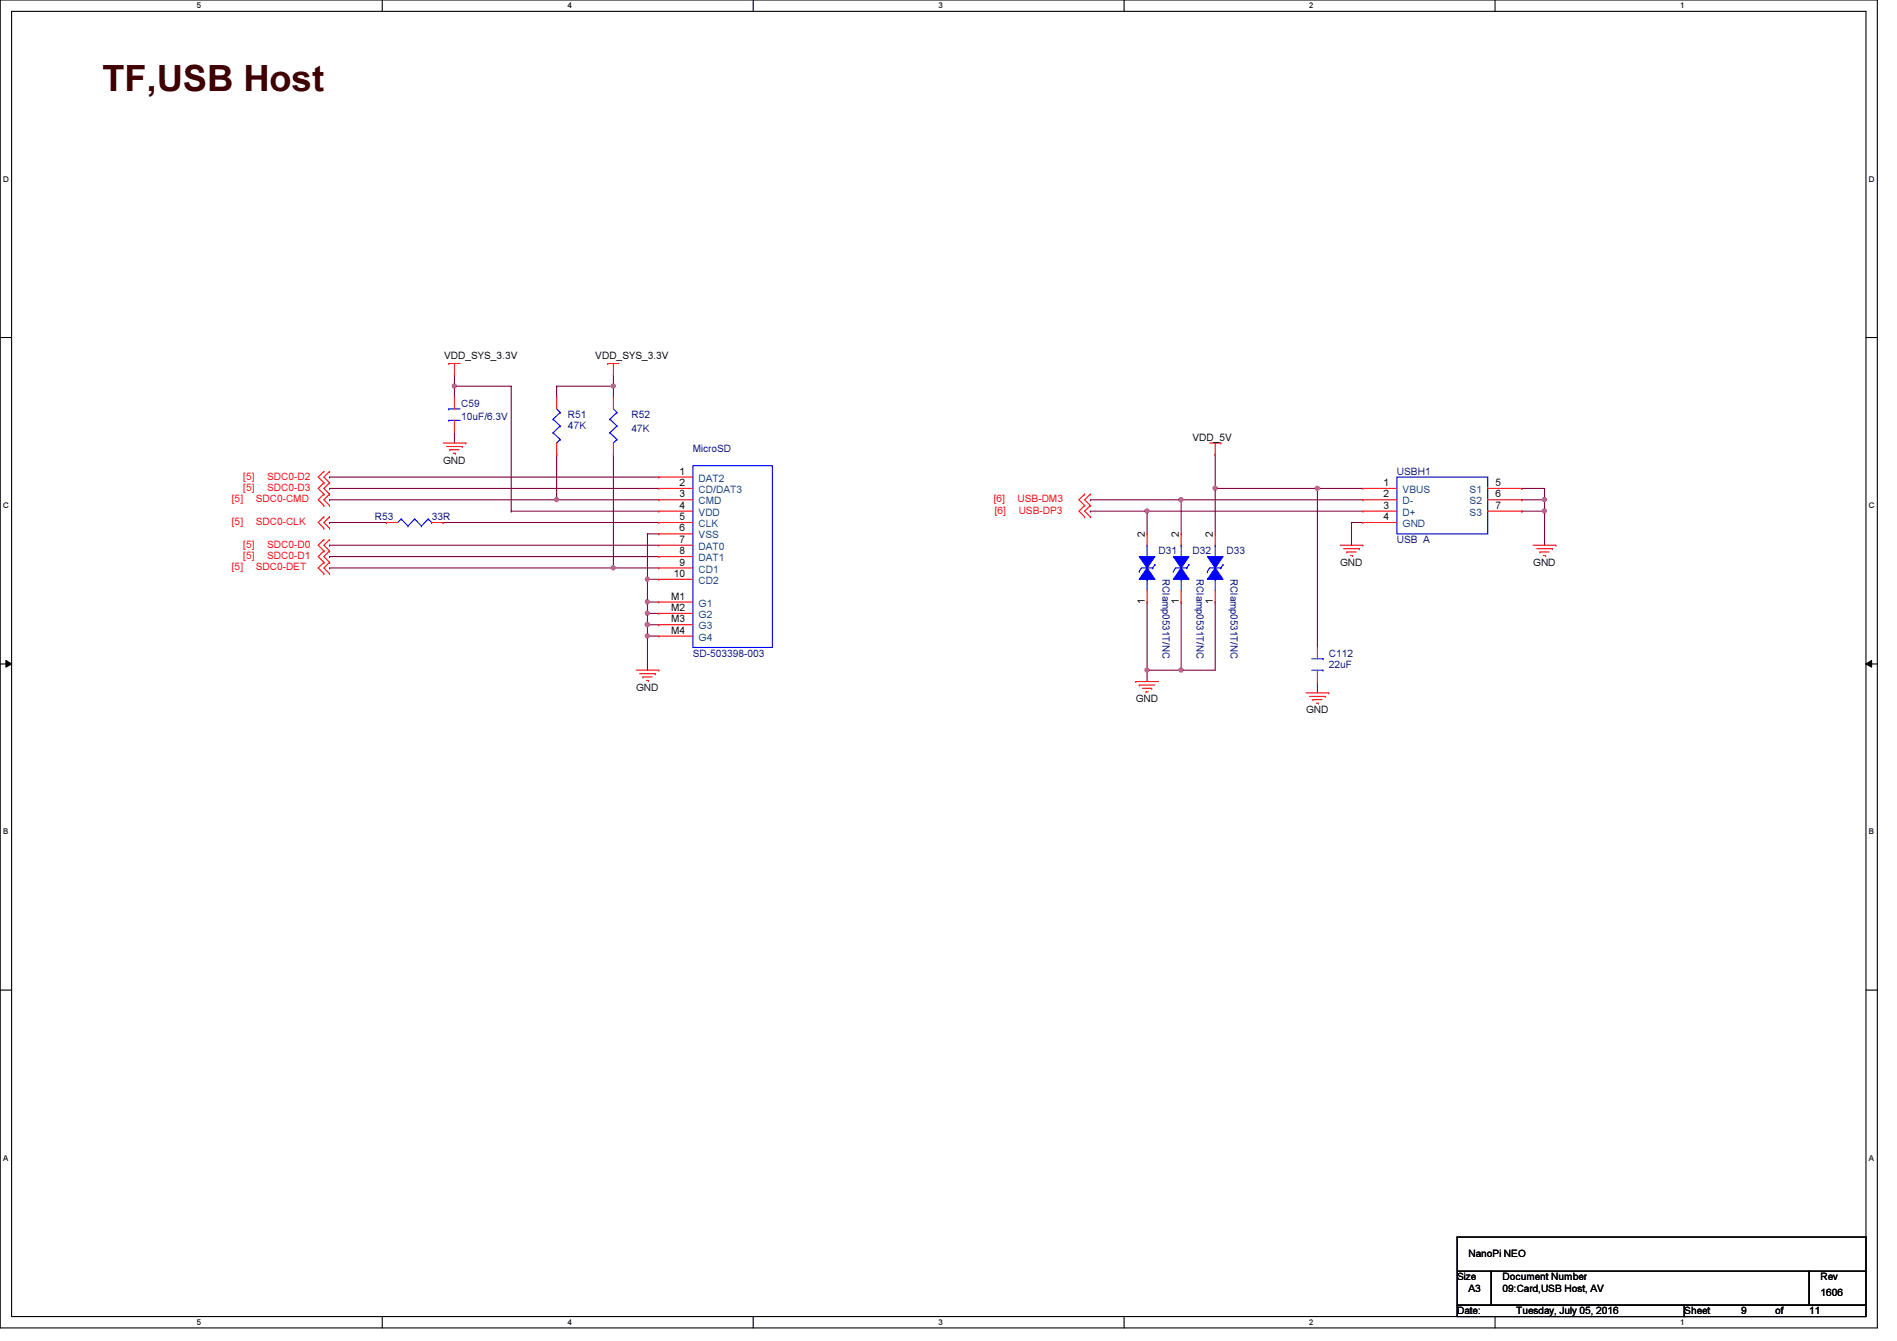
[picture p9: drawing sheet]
<svg xmlns="http://www.w3.org/2000/svg" width="297mm" height="210mm" viewBox="0 0 297 210" stroke-linecap="round" stroke-linejoin="round" font-family="sans-serif">
<path d="M0 0h294v207.9h-294zM1.8 1.8h290.4v204.3h-290.4z" fill="none" stroke="#000" stroke-width=".17"/>
<g fill="#fff">
<path d="M30.8 .2h.7v1.4h-.7z"/>
<path d="M30.8 206.2h.7v1.4h-.7z"/>
</g>
<path d="M59.9 0v1.8M59.9 206.1v1.8" fill="none" stroke="#000" stroke-width=".17"/>
<g fill="#fff">
<path d="M88.9 .2h.6v1.4h-.6z"/>
<path d="M88.9 206.2h.6v1.4h-.6z"/>
</g>
<path d="M117.9 0v1.8M117.9 206.1v1.8" fill="none" stroke="#000" stroke-width=".17"/>
<g fill="#fff">
<path d="M146.9 .2h.7v1.4h-.7z"/>
<path d="M146.9 206.2h.7v1.4h-.7z"/>
</g>
<path d="M176 0v1.8M176 206.1v1.8" fill="none" stroke="#000" stroke-width=".17"/>
<g fill="#fff">
<path d="M205 .2h.7v1.4h-.7z"/>
<path d="M205 206.2h.7v1.4h-.7z"/>
</g>
<path d="M234.1 0v1.8M234.1 206.1v1.8" fill="none" stroke="#000" stroke-width=".17"/>
<g fill="#fff">
<path d="M263.1 .2h.7v1.4h-.7z"/>
<path d="M263.1 206.2h.7v1.4h-.7z"/>
<path d="M.5 27.3h.9v1.4h-.9z"/>
<path d="M292.6 27.3h.9v1.4h-.9z"/>
<path d="M.5 78.4h.9v1.4h-.9z"/>
<path d="M292.6 78.4h.9v1.4h-.9z"/>
</g>
<path d="M0 52.8h1.8M292.2 52.8h1.8" fill="none" stroke="#000" stroke-width=".17"/>
<g fill="#fff">
<path d="M.5 129.5h.8v1.4h-.8z"/>
<path d="M292.6 129.5h.9v1.4h-.9z"/>
</g>
<path d="M0 103.9h1.8M292.2 103.9h1.8" fill="none" stroke="#000" stroke-width=".17"/>
<path d="M.9 103.4l.9 .5-.9 .5zM292.2 103.9l.9-.5v1z" fill="#000"/>
<path d="M.9 103.4l.9 .5-.9 .5zM292.2 103.9l.9-.5v1z" fill="none" stroke="#000" stroke-width=".16"/>
<g fill="#fff">
<path d="M.5 180.5h.8v1.4h-.8z"/>
<path d="M292.6 180.5h.9v1.4h-.9z"/>
</g>
<path d="M0 155h1.8M292.2 155h1.8" fill="none" stroke="#000" stroke-width=".17"/>
<g fill="none" stroke="#800040" stroke-width=".17">
<path d="M51.6 74.7h.1M51.6 78.2h.1M51.6 74.7h51.6M51.6 78.2h51.6M71.2 67.6h.1M71.2 67.6v1.7M87.2 78.2h.1M51.6 85.3h.1M51.6 87.1h.1M51.6 85.3h51.6M51.6 87.1h51.6M96.1 88.9h.1"/>
<path d="M96.1 88.9h7.1"/>
</g>
<circle cx="87.1" cy="78.2" r=".32" fill="#f0f"/>
<circle cx="87.1" cy="78.2" r=".32" fill="none" stroke="#f0f" stroke-width=".17"/>
<g fill="none" stroke="#800040" stroke-width=".17">
<path d="M51.6 76.5h.1M51.6 76.5h51.6M71.2 60.5h.1M71.2 60.5v1.7M87.2 71.1h.1M87.2 71.1v7.1M96.1 71.1h.1M96.1 60.5h.1M96.1 60.5v1.7M96.1 71.1v17.8M51.6 81.8h.1M51.6 81.8h8.9"/>
<path d="M69.4 81.8h.1M69.4 81.8h33.8M80 80h.1M80 80h23.2"/>
</g>
<circle cx="71.1" cy="60.4" r=".32" fill="#f0f"/>
<circle cx="71.1" cy="60.4" r=".32" fill="none" stroke="#f0f" stroke-width=".17"/>
<path d="M71.2 60.5h.1M71.2 60.5h8.8M80 60.5h.1M80 60.5v19.5M101.4 83.6h.1M101.4 90.7h.1M101.4 94.2h.1M101.4 83.6h1.8M101.4 83.6v7.1M101.4 94.2v1.8M101.4 90.7h1.8" fill="none" stroke="#800040" stroke-width=".17"/>
<circle cx="101.4" cy="94.2" r=".32" fill="#f0f"/>
<circle cx="101.4" cy="94.2" r=".32" fill="none" stroke="#f0f" stroke-width=".17"/>
<path d="M101.4 94.2h.1M101.4 96h.1M101.4 94.2h1.8M101.4 96h1.8" fill="none" stroke="#800040" stroke-width=".17"/>
<circle cx="101.4" cy="96" r=".32" fill="#f0f"/>
<circle cx="101.4" cy="96" r=".32" fill="none" stroke="#f0f" stroke-width=".17"/>
<path d="M101.4 96h.1M101.4 97.8h.1M101.4 96v1.8M101.4 97.8h1.8" fill="none" stroke="#800040" stroke-width=".17"/>
<circle cx="101.4" cy="97.8" r=".32" fill="#f0f"/>
<circle cx="101.4" cy="97.8" r=".32" fill="none" stroke="#f0f" stroke-width=".17"/>
<path d="M101.4 99.6h.1M101.4 99.6v5.3" fill="none" stroke="#800040" stroke-width=".17"/>
<circle cx="101.4" cy="99.5" r=".32" fill="#f0f"/>
<circle cx="101.4" cy="99.5" r=".32" fill="none" stroke="#f0f" stroke-width=".17"/>
<path d="M51.6 88.9h.1M51.6 88.9h44.5M101.4 99.6h.1M101.4 99.6h1.8" fill="none" stroke="#800040" stroke-width=".17"/>
<circle cx="96" cy="88.9" r=".32" fill="#f0f"/>
<circle cx="96" cy="88.9" r=".32" fill="none" stroke="#f0f" stroke-width=".17"/>
<path d="M87.2 60.5h.1M87.2 60.5v1.7M87.2 60.5h8.9" fill="none" stroke="#800040" stroke-width=".17"/>
<circle cx="96" cy="60.4" r=".32" fill="#f0f"/>
<circle cx="96" cy="60.4" r=".32" fill="none" stroke="#f0f" stroke-width=".17"/>
<path d="M101.4 90.7h.1M101.4 90.7v3.5" fill="none" stroke="#800040" stroke-width=".17"/>
<circle cx="101.4" cy="90.7" r=".32" fill="#f0f"/>
<circle cx="101.4" cy="90.7" r=".32" fill="none" stroke="#f0f" stroke-width=".17"/>
<path d="M101.4 97.8h.1M101.4 97.8v1.8" fill="none" stroke="#800040" stroke-width=".17"/>
<circle cx="101.4" cy="97.8" r=".32" fill="#f0f"/>
<circle cx="101.4" cy="97.8" r=".32" fill="none" stroke="#f0f" stroke-width=".17"/>
<path d="M96.1 58.7h.1M96.1 58.7v1.8M206.3 76.5h.1M206.3 76.5h7.1M206.3 76.5v24.8" fill="none" stroke="#800040" stroke-width=".17"/>
<circle cx="206.3" cy="76.4" r=".32" fill="#f0f"/>
<circle cx="206.3" cy="76.4" r=".32" fill="none" stroke="#f0f" stroke-width=".17"/>
<path d="M185 78.2h.1M185 78.2h28.4" fill="none" stroke="#800040" stroke-width=".17"/>
<circle cx="184.9" cy="78.2" r=".32" fill="#f0f"/>
<circle cx="184.9" cy="78.2" r=".32" fill="none" stroke="#f0f" stroke-width=".17"/>
<path d="M179.6 80h.1M179.6 80h33.8" fill="none" stroke="#800040" stroke-width=".17"/>
<circle cx="179.6" cy="80" r=".32" fill="#f0f"/>
<circle cx="179.6" cy="80" r=".32" fill="none" stroke="#f0f" stroke-width=".17"/>
<g fill="none" stroke="#800040" stroke-width=".17">
<path d="M238.3 76.5h.1M238.3 78.2h.1M238.3 76.5h3.5M238.3 78.2h3.5M241.8 76.5h.1M241.8 78.2h.1M241.8 76.5v3.5h-3.5M211.6 81.8h.1M211.6 81.8h1.8M211.6 81.8v3.5M238.3 80h.1M206.3 106.7h.1"/>
<path d="M206.3 106.7v1.8"/>
</g>
<circle cx="241.8" cy="78.2" r=".32" fill="#f0f"/>
<circle cx="241.8" cy="78.2" r=".32" fill="none" stroke="#f0f" stroke-width=".17"/>
<path d="M241.8 80h.1M241.8 80v5.3" fill="none" stroke="#800040" stroke-width=".17"/>
<circle cx="241.8" cy="80" r=".32" fill="#f0f"/>
<circle cx="241.8" cy="80" r=".32" fill="none" stroke="#f0f" stroke-width=".17"/>
<path d="M190.3 71.1h.1M190.3 71.1v5.4" fill="none" stroke="#800040" stroke-width=".17"/>
<circle cx="190.3" cy="76.4" r=".32" fill="#f0f"/>
<circle cx="190.3" cy="76.4" r=".32" fill="none" stroke="#f0f" stroke-width=".17"/>
<path d="M179.6 104.9h.1M179.6 104.9v1.8" fill="none" stroke="#800040" stroke-width=".17"/>
<circle cx="179.6" cy="104.9" r=".32" fill="#f0f"/>
<circle cx="179.6" cy="104.9" r=".32" fill="none" stroke="#f0f" stroke-width=".17"/>
<path d="M185 94.2h.1M185 94.2v10.7h-5.4M179.6 104.9h.1" fill="none" stroke="#800040" stroke-width=".17"/>
<circle cx="184.9" cy="104.9" r=".32" fill="#f0f"/>
<circle cx="184.9" cy="104.9" r=".32" fill="none" stroke="#f0f" stroke-width=".17"/>
<g fill="none" stroke="#800040" stroke-width=".17">
<path d="M71.2 58.7h.1M71.2 58.7v1.8M170.7 78.2h.1M170.7 78.2h14.3M185 78.2h.1M185 78.2v5.4M190.3 76.5h.1M190.3 76.5h16M190.3 76.5v7.1M170.7 80h.1M170.7 80h8.9M179.6 94.2h.1"/>
<path d="M179.6 80h.1M179.6 80v3.6M179.6 94.2v10.7M190.3 94.2h.1M190.3 94.2v10.7h-5.3M185 104.9h.1"/>
</g>
<g fill="none" stroke="#f00" stroke-width=".17">
<path d="M70.3 56.9h.1M70.3 56.9h1.7M71.2 58.7h.1M71.2 56.9v1.8M95.2 56.9h.1M95.2 56.9h1.7M96.1 58.7h.1M96.1 56.9v1.8M50.7 77.3h.1M50.7 75.6h.1M50.7 79.1h.1M50.7 73.8h.1"/>
<path d="M50.7 75.6l-.9 .9 .9 .8M50.7 77.3l-.9 .9 .9 .9M50.7 73.8l-.9 .9 .9 .9M51.6 77.3h.1M51.6 75.6h.1M51.6 79.1h.1M51.6 73.8h.1M51.6 75.6l-.9 .9 .9 .8M51.6 77.3l-.9 .9 .9 .9M51.6 73.8l-.9 .9 .9 .9M69.4 69.3h3.5M69.9 69.9h2.5"/>
<path d="M70.4 70.4h.1M70.4 70.4h1.5M71 71h.3M71.3 71h.1M72.4 69.9h.1M72.9 69.3h.1M169.8 79.1h.1M169.8 77.3h.1M169.8 79.1l-.9 .9 .9 .9M169.8 77.3l-.9 .9 .9 .9M170.7 79.1h.1M170.7 77.3h.1"/>
<path d="M170.7 79.1l-.9 .9 .9 .9M170.7 77.3l-.9 .9 .9 .9M189.4 69.3h1.8M190.3 71.1h.1M190.3 69.3v1.8M191.2 69.3h.1M50.7 82.7h.1M50.7 80.9h.1M50.7 86.2h.1M50.7 84.5h.1M50.7 88h.1M50.7 89.8h.1"/>
<path d="M50.7 80.9l-.9 .9 .9 .9M50.7 84.5l-.9 .8 .9 .9M50.7 86.2l-.9 .9 .9 .9M50.7 88l-.9 .9 .9 .9M51.6 82.7h.1M51.6 80.9h.1M51.6 86.2h.1M51.6 84.5h.1M51.6 88h.1M51.6 89.8h.1M51.6 80.9l-.9 .9 .9 .9M51.6 84.5l-.9 .8 .9 .9"/>
<path d="M51.6 86.2l-.9 .9 .9 .9M51.6 88l-.9 .9 .9 .9M169.8 80.9h.1M170.7 80.9h.1M209.8 85.3h3.6M210.4 85.9h2.4M210.9 86.4h.1M210.9 86.4h1.4M211.5 87h.3M211.8 87h.1M212.8 85.9h.1M213.4 85.3h.1"/>
<path d="M240.1 85.3h3.5M240.6 85.9h2.5M241.1 86.4h.1M241.1 86.4h1.5M241.7 87h.3M242 87h.1M243.1 85.9h.1M243.6 85.3h.1M99.6 104.9h3.6M100.2 105.5h2.4M100.7 106h.1M100.7 106h1.4"/>
<path d="M101.2 106.5h.4M101.6 106.5h.1M102.6 105.5h.1M103.2 104.9h.1M177.8 106.7h.1M177.8 106.7h3.6M178.4 107.2h.1M178.4 107.2h2.4M178.9 107.7h1.4M179.4 108.3h.1M179.4 108.3h.4M180.3 107.7h.1"/>
<path d="M204.5 108.5h3.6M205.1 109h2.4M205.6 109.5h.1M205.6 109.5h1.4M206.1 110.1h.4M206.5 110.1h.1M207.5 109h.1M208.1 108.5h.1"/>
</g>
<path d="M228.2 199h5.3v5.3h-5.3zM228.2 193.6h.1M228.2 193.6v5.4M228.2 193.6h64M233.5 199h49.8v5.3h-49.8zM283.3 199h8.9v5.3h-8.9zM292.2 193.6h.1M292.2 199h.1M292.2 193.6v5.4M228.2 204.3h35.5v1.8h-35.5zM263.7 204.3h28.5v1.8h-28.5z" fill="none" stroke="#000" stroke-width=".17"/>
<path d="M189.4 88.9h1.8M190.3 90.7h.1M190.3 85.3h.1M190.3 85.3v1.8M190.3 90.7v1.8M191.2 88.9h.1" fill="none" stroke="#00f" stroke-width=".17"/>
<path d="M190.3 88.9l1.2 1.8h-2.4z" fill-rule="evenodd" fill="#00f"/>
<path d="M189.1 89.5h.1M189.4 88.9l-.3 .6M190.3 88.9l1.2 1.8h-2.4zM191.5 88.3h.1M191.5 88.3l-.3 .6" fill="none" stroke="#00f" stroke-width=".17"/>
<path d="M189.1 87.1h2.4l-1.2 1.8z" fill-rule="evenodd" fill="#00f"/>
<path d="M218.7 74.7h14.3v8.9h-14.3zM178.7 88.9h1.8M179.6 90.7h.1M179.6 85.3h.1M179.6 85.3v1.8M179.6 90.7v1.8M180.5 88.9h.1M189.1 87.1h2.4l-1.2 1.8z" fill="none" stroke="#00f" stroke-width=".17"/>
<g fill="none" stroke="#f00" stroke-width=".17">
<path d="M213.4 76.5h.1M213.4 78.2h.1M213.4 76.5h5.3M213.4 78.2h5.3M233 76.5h5.3M233 78.2h5.3M238.3 76.5h.1M238.3 78.2h.1M190.3 94.2h.1M190.3 83.6h.1M190.3 83.6v1.7M190.3 92.5v1.7"/>
<path d="M213.4 80h.1M213.4 81.8h.1M213.4 80h5.3M213.4 81.8h5.3M233 80h5.3M238.3 80h.1"/>
</g>
<path d="M179.6 88.9l1.2 1.8h-2.4z" fill-rule="evenodd" fill="#00f"/>
<path d="M178.4 89.5h.1M178.7 88.9l-.3 .6M179.6 88.9l1.2 1.8h-2.4zM180.8 88.3h.1M180.8 88.3l-.3 .6" fill="none" stroke="#00f" stroke-width=".17"/>
<path d="M178.4 87.1h2.4l-1.2 1.8z" fill-rule="evenodd" fill="#00f"/>
<path d="M70.3 64h.1M70.3 65.8h.1M70.3 64h1.7M70.3 65.8h1.7M108.5 72.9h12.4v28.4h-12.4zM178.4 87.1h2.4l-1.2 1.8zM184.1 88.9h1.7M185 90.7h.1M185 85.3h.1M185 85.3v1.8M185 90.7v1.8M185.8 88.9h.1" fill="none" stroke="#00f" stroke-width=".17"/>
<g fill="none" stroke="#f00" stroke-width=".17">
<path d="M71.2 62.2h.1M71.2 67.6h.1M71.2 62.2v1.8M71.2 65.8v1.8M103.2 74.7h.1M103.2 76.5h.1M103.2 78.2h.1M103.2 74.7h5.3M103.2 76.5h5.3M103.2 78.2h5.3M103.2 80h.1M103.2 81.8h.1"/>
<path d="M103.2 83.6h.1M103.2 85.3h.1M103.2 87.1h.1M103.2 88.9h.1M103.2 90.7h.1M103.2 94.2h.1M103.2 96h.1M103.2 97.8h.1M103.2 99.6h.1M103.2 80h5.3M103.2 81.8h5.3M103.2 83.6h5.3"/>
<path d="M103.2 85.3h5.3M103.2 87.1h5.3M103.2 88.9h5.3M103.2 90.7h5.3M103.2 94.2h5.3M103.2 96h5.3M103.2 97.8h5.3M103.2 99.6h5.3M179.6 94.2h.1M179.6 83.6h.1M179.6 83.6v1.7M179.6 92.5v1.7"/>
</g>
<path d="M185 88.9l1.2 1.8h-2.5z" fill-rule="evenodd" fill="#00f"/>
<path d="M183.7 89.5h.1M184.1 88.9l-.4 .6M185 88.9l1.2 1.8h-2.5zM186.2 88.3h.1M186.2 88.3l-.4 .6" fill="none" stroke="#00f" stroke-width=".17"/>
<path d="M183.7 87.1h2.5l-1.2 1.8z" fill-rule="evenodd" fill="#00f"/>
<g fill="none" stroke="#00f" stroke-width=".17">
<path d="M86.6 65.6h.1M86.6 67.7h.1M86.6 65.6l1.1 1.1M86.6 67.7l1.1 1.1M87.2 69.3h.1M87.2 64l.5 .6M87.7 64.6h.1M87.7 66.7h.1M87.7 68.8h.1M87.7 64.6l-1.1 1M87.7 66.7l-1.1 1M87.7 68.8l-.5 .5"/>
<path d="M95.5 65.6h.1M95.5 67.7h.1M95.5 65.6l1.1 1.1M95.5 67.7l1.1 1.1M96.1 69.3h.1M96.1 64l.5 .6M96.6 64.6h.1M96.6 66.7h.1M96.6 68.8h.1M96.6 64.6l-1.1 1M96.6 66.7l-1.1 1M96.6 68.8l-.5 .5"/>
<path d="M62.8 81.2h.1M62.8 81.2l-.5 .6M62.8 81.2l1.1 1.1M63.9 82.3h.1M64.9 81.2h.1M64.9 81.2l-1 1.1M64.9 81.2l1.1 1.1M66 82.3h.1M67.1 81.2h.1M67.1 81.2l-1.1 1.1M67.1 81.2l.5 .6M67.6 81.8h.1"/>
<path d="M183.7 87.1h2.5l-1.2 1.8zM205.4 104.9h1.8M205.4 103.1h1.8M207.2 104.9h.1M207.2 103.1h.1"/>
</g>
<g fill="none" stroke="#f00" stroke-width=".17">
<path d="M87.2 62.2h.1M87.2 71.1h.1M87.2 62.2v1.8M87.2 69.3v1.8M96.1 62.2h.1M96.1 71.1h.1M96.1 62.2v1.8M96.1 69.3v1.8M60.5 81.8h.1M60.5 81.8h1.8M67.6 81.8h1.8M69.4 81.8h.1"/>
<path d="M185 94.2h.1M185 83.6h.1M185 83.6v1.7M185 92.5v1.7M206.3 106.7h.1M206.3 101.3h.1M206.3 101.3v1.8M206.3 104.9v1.8"/>
</g>
<circle cx="87.1" cy="78.2" r=".32" fill="#f0f"/>
<circle cx="87.1" cy="78.2" r=".32" fill="none" stroke="#f0f" stroke-width=".17"/>
<circle cx="71.1" cy="60.4" r=".32" fill="#f0f"/>
<circle cx="71.1" cy="60.4" r=".32" fill="none" stroke="#f0f" stroke-width=".17"/>
<circle cx="101.4" cy="94.2" r=".32" fill="#f0f"/>
<circle cx="101.4" cy="94.2" r=".32" fill="none" stroke="#f0f" stroke-width=".17"/>
<circle cx="101.4" cy="96" r=".32" fill="#f0f"/>
<circle cx="101.4" cy="96" r=".32" fill="none" stroke="#f0f" stroke-width=".17"/>
<circle cx="101.4" cy="97.8" r=".32" fill="#f0f"/>
<circle cx="101.4" cy="97.8" r=".32" fill="none" stroke="#f0f" stroke-width=".17"/>
<circle cx="101.4" cy="99.5" r=".32" fill="#f0f"/>
<circle cx="101.4" cy="99.5" r=".32" fill="none" stroke="#f0f" stroke-width=".17"/>
<circle cx="96" cy="88.9" r=".32" fill="#f0f"/>
<circle cx="96" cy="88.9" r=".32" fill="none" stroke="#f0f" stroke-width=".17"/>
<circle cx="96" cy="60.4" r=".32" fill="#f0f"/>
<circle cx="96" cy="60.4" r=".32" fill="none" stroke="#f0f" stroke-width=".17"/>
<circle cx="101.4" cy="90.7" r=".32" fill="#f0f"/>
<circle cx="101.4" cy="90.7" r=".32" fill="none" stroke="#f0f" stroke-width=".17"/>
<circle cx="101.4" cy="97.8" r=".32" fill="#f0f"/>
<circle cx="101.4" cy="97.8" r=".32" fill="none" stroke="#f0f" stroke-width=".17"/>
<circle cx="206.3" cy="76.4" r=".32" fill="#f0f"/>
<circle cx="206.3" cy="76.4" r=".32" fill="none" stroke="#f0f" stroke-width=".17"/>
<circle cx="184.9" cy="78.2" r=".32" fill="#f0f"/>
<circle cx="184.9" cy="78.2" r=".32" fill="none" stroke="#f0f" stroke-width=".17"/>
<circle cx="179.6" cy="80" r=".32" fill="#f0f"/>
<circle cx="179.6" cy="80" r=".32" fill="none" stroke="#f0f" stroke-width=".17"/>
<circle cx="241.8" cy="78.2" r=".32" fill="#f0f"/>
<circle cx="241.8" cy="78.2" r=".32" fill="none" stroke="#f0f" stroke-width=".17"/>
<circle cx="241.8" cy="80" r=".32" fill="#f0f"/>
<circle cx="241.8" cy="80" r=".32" fill="none" stroke="#f0f" stroke-width=".17"/>
<circle cx="190.3" cy="76.4" r=".32" fill="#f0f"/>
<circle cx="190.3" cy="76.4" r=".32" fill="none" stroke="#f0f" stroke-width=".17"/>
<circle cx="179.6" cy="104.9" r=".32" fill="#f0f"/>
<circle cx="179.6" cy="104.9" r=".32" fill="none" stroke="#f0f" stroke-width=".17"/>
<circle cx="184.9" cy="104.9" r=".32" fill="#f0f"/>
<circle cx="184.9" cy="104.9" r=".32" fill="none" stroke="#f0f" stroke-width=".17"/>
<text font-size="5.7" fill="#400000" x="16" y="14.2">TF,USB Host</text>
<g font-size="1.6">
<text x="69.6" y="56.2">VDD_SYS_3.3V</text>
<text x="93.2" y="56.2">VDD_SYS_3.3V</text>
<text x="186.7" y="69">VDD_5V</text>
<text x="69.4" y="72.6">GND</text>
<text x="106.4" y="74.3">1</text>
<text x="106.4" y="76.1">2</text>
<text x="106.4" y="77.9">3</text>
<text x="216.6" y="76.1">1</text>
<text x="216.6" y="77.9">2</text>
<text x="234.2" y="76.1">5</text>
<text x="234.2" y="77.9">6</text>
<text x="106.4" y="79.6">4</text>
<text x="106.4" y="81.4">5</text>
<text x="106.4" y="83.2">6</text>
<text x="216.6" y="79.6">3</text>
<text x="216.6" y="81.4">4</text>
<text x="234.2" y="79.6">7</text>
<text x="106.4" y="85">7</text>
<text x="106.4" y="86.7">8</text>
<text x="106.4" y="88.5">9</text>
<text x="179.2" y="84.1" transform="rotate(-90 179.2 84.1)">2</text>
<text x="184.6" y="84.1" transform="rotate(-90 184.6 84.1)">2</text>
<text x="189.9" y="84.1" transform="rotate(-90 189.9 84.1)">2</text>
<text x="209.8" y="88.6">GND</text>
<text x="240.1" y="88.6">GND</text>
<text x="105.1" y="93.9">M1</text>
<text x="105.1" y="95.6">M2</text>
<text x="105.5" y="90.3">10</text>
<text x="179.2" y="94.6" transform="rotate(-90 179.2 94.6)">1</text>
<text x="184.6" y="94.6" transform="rotate(-90 184.6 94.6)">1</text>
<text x="189.9" y="94.6" transform="rotate(-90 189.9 94.6)">1</text>
<text x="105.1" y="97.4">M3</text>
<text x="105.1" y="99.2">M4</text>
<text x="99.6" y="108.1">GND</text>
<text x="177.8" y="109.9">GND</text>
<text x="204.5" y="111.7">GND</text>
<text x="230" y="196.7">NanoPi NEO</text>
<text x="228.2" y="200.4">Size</text>
<text x="230" y="202.2">A3</text>
<text x="235.3" y="202.2">09:Card,USB Host, AV</text>
<text x="235.3" y="200.4">Document Number</text>
<text x="285.1" y="202.9">1606</text>
<text x="285.1" y="200.4">Rev</text>
<text x="228.2" y="205.7">Date:</text>
<text x="237.4" y="205.7">Tuesday, July 05, 2016</text>
<text x="263.7" y="205.7">Sheet</text>
<text x="272.6" y="205.7">9</text>
<text x="278" y="205.7">of</text>
<text x="283.3" y="205.7">11</text>
</g>
<g font-size="1.6" fill="#000080">
<text x="72.2" y="63.7">C59</text>
<text x="72.2" y="65.8">10uF/6.3V</text>
<text x="88.9" y="65.4">R51</text>
<text x="98.9" y="65.4">R52</text>
<text x="88.9" y="67.2">47K</text>
<text x="98.9" y="67.6">47K</text>
<text x="108.5" y="70.8">MicroSD</text>
<text x="218.7" y="74.3">USBH1</text>
<text x="58.7" y="81.4">R53</text>
<text x="67.6" y="81.4">33R</text>
<text x="181.4" y="86.8">D31</text>
<text x="186.7" y="86.8">D32</text>
<text x="192.1" y="86.8">D33</text>
<text x="218.7" y="85">USB A</text>
<text x="182" y="90.7" transform="rotate(90 182 90.7)">RClamp0531T/NC</text>
<text x="187.4" y="90.7" transform="rotate(90 187.4 90.7)">RClamp0531T/NC</text>
<text x="192.7" y="90.7" transform="rotate(90 192.7 90.7)">RClamp0531T/NC</text>
<text x="108.5" y="102.8">SD-503398-003</text>
<text x="208.1" y="102.8">C112</text>
<text x="208.1" y="104.6">22uF</text>
</g>
<g font-size="1.6" fill="#f00">
<text x="38.1" y="76.8">[5]</text>
<text x="38.1" y="75.1">[5]</text>
<text x="41.8" y="76.8">SDC0-D3</text>
<text x="41.8" y="75.1">SDC0-D2</text>
<text x="36.3" y="78.6">[5]</text>
<text x="36.3" y="82.2">[5]</text>
<text x="40" y="78.6">SDC0-CMD</text>
<text x="40" y="82.2">SDC0-CLK</text>
<text x="155.6" y="78.6">[6]</text>
<text x="155.8" y="80.4">[6]</text>
<text x="159.3" y="78.6">USB-DM3</text>
<text x="159.5" y="80.4">USB-DP3</text>
<text x="36.3" y="89.3">[5]</text>
<text x="38.1" y="85.7">[5]</text>
<text x="38.1" y="87.5">[5]</text>
<text x="40" y="89.3">SDC0-DET</text>
<text x="41.8" y="85.7">SDC0-D0</text>
<text x="41.8" y="87.5">SDC0-D1</text>
</g>
<g font-size="1.6" fill="#004080">
<text x="109.4" y="75.4">DAT2</text>
<text x="109.4" y="77.2">CD/DAT3</text>
<text x="219.6" y="77.2">VBUS</text>
<text x="230.1" y="77.2">S1</text>
<text x="109.4" y="79">CMD</text>
<text x="109.4" y="80.7">VDD</text>
<text x="109.4" y="82.5">CLK</text>
<text x="219.6" y="79">D-</text>
<text x="219.6" y="80.7">D+</text>
<text x="219.6" y="82.5">GND</text>
<text x="230.1" y="79">S2</text>
<text x="230.1" y="80.7">S3</text>
<text x="109.4" y="84.3">VSS</text>
<text x="109.4" y="86.1">DAT0</text>
<text x="109.4" y="87.8">DAT1</text>
<text x="109.4" y="89.6">CD1</text>
<text x="109.4" y="91.4">CD2</text>
<text x="109.4" y="95">G1</text>
<text x="109.4" y="96.7">G2</text>
<text x="109.4" y="98.5">G3</text>
<text x="109.4" y="100.3">G4</text>
</g>
<g font-size="1.3">
<text x="30.8" y="1.3">5</text>
<text x="88.9" y="1.3">4</text>
<text x="146.9" y="1.3">3</text>
<text x="205" y="1.3">2</text>
<text x="263.1" y="1.3">1</text>
<text x=".5" y="28.4">D</text>
<text x="292.6" y="28.4">D</text>
<text x=".5" y="79.5">C</text>
<text x="292.6" y="79.5">C</text>
<text x=".5" y="130.6">B</text>
<text x="292.6" y="130.6">B</text>
<text x=".5" y="181.7">A</text>
<text x="292.6" y="181.7">A</text>
<text x="30.8" y="207.4">5</text>
<text x="88.9" y="207.4">4</text>
<text x="146.9" y="207.4">3</text>
<text x="205" y="207.4">2</text>
<text x="263.1" y="207.4">1</text>
</g>
</svg>
